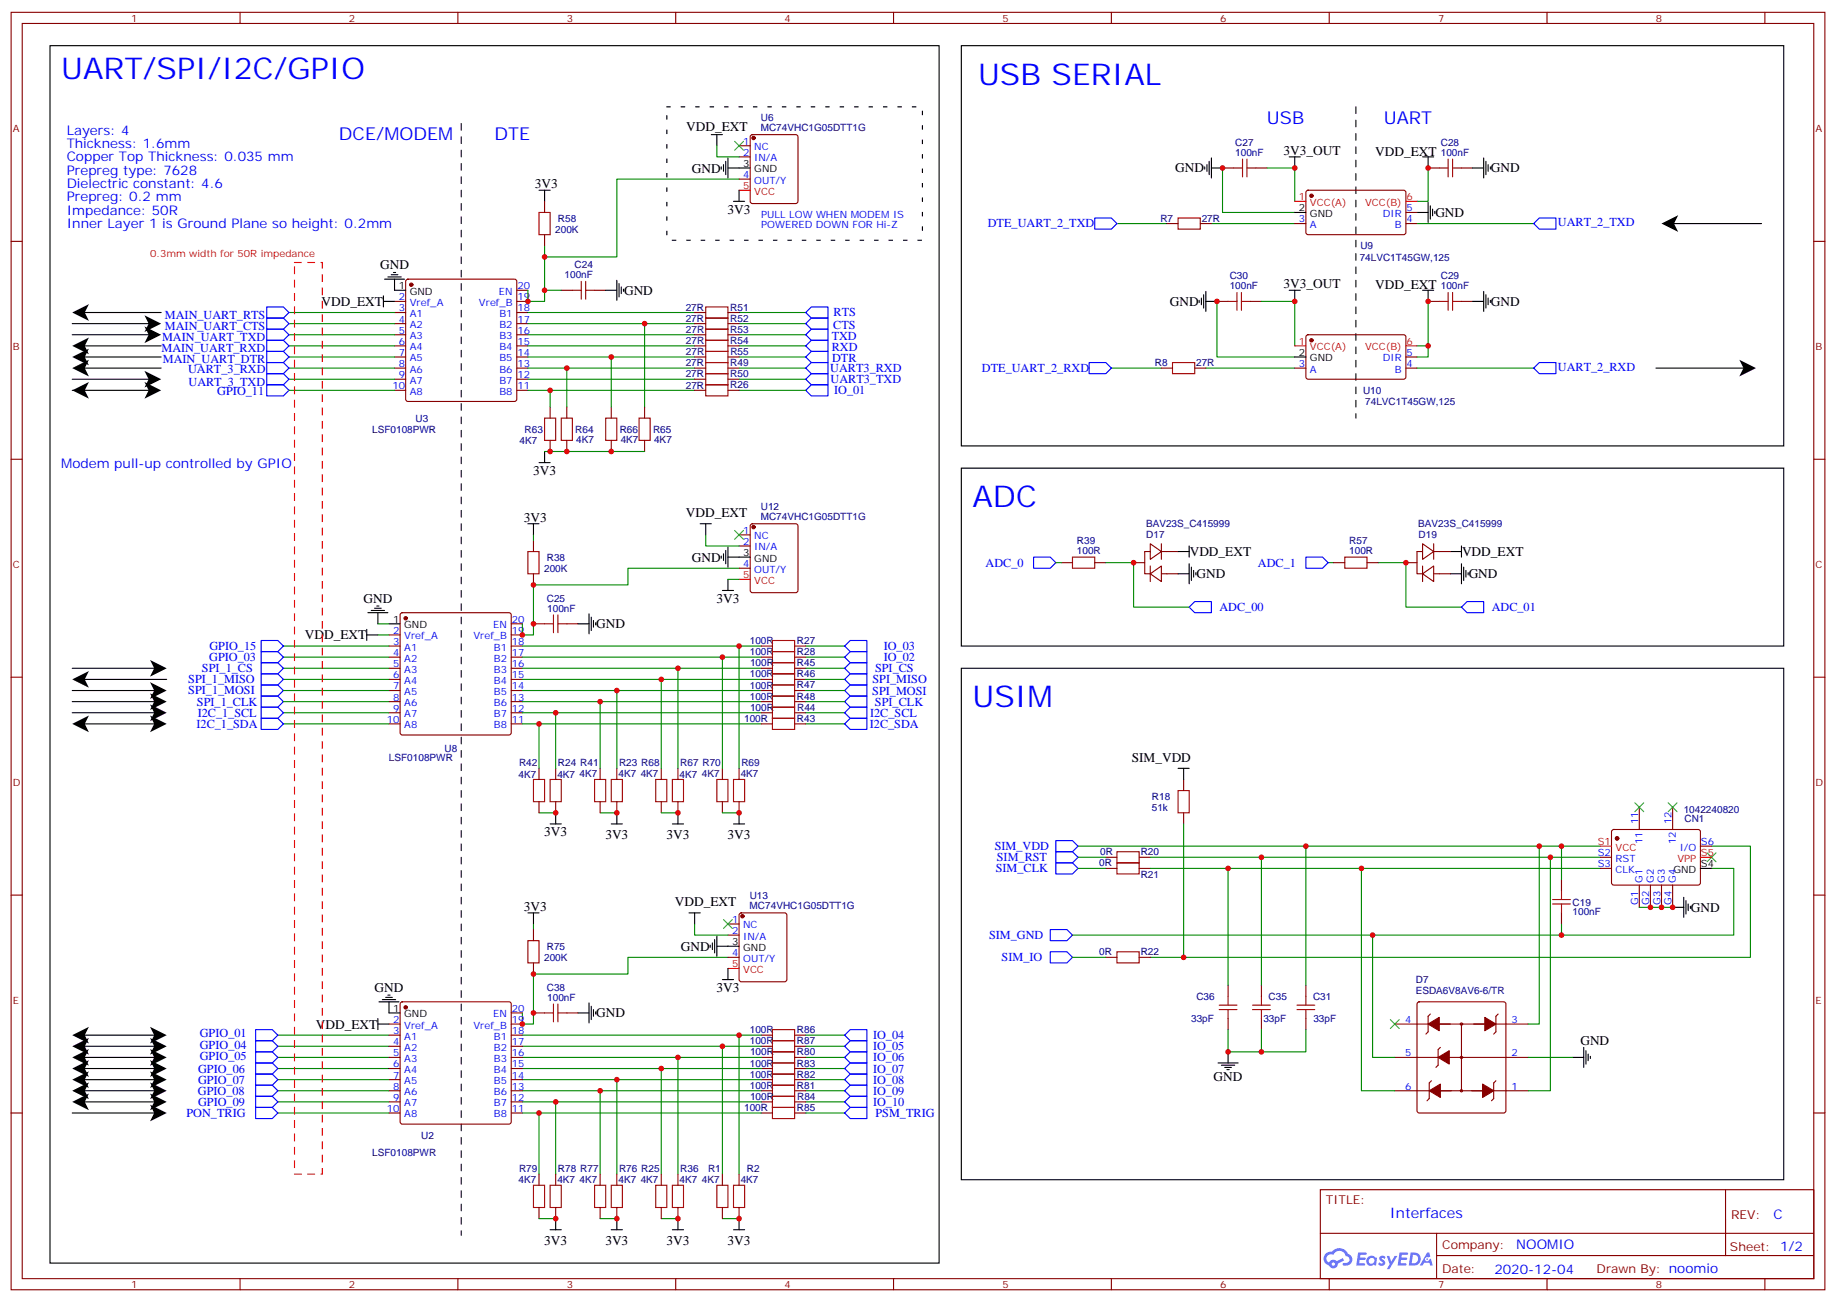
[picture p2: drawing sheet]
<svg xmlns="http://www.w3.org/2000/svg" width="583mm" height="413mm" viewBox="0 0 583 413" stroke-linecap="round" stroke-linejoin="round" font-family="sans-serif">
<path d="M146.4 39.2v352.8" fill="none" stroke="#000" stroke-width=".35" stroke-dasharray="2.1 2.1"/>
<g fill="none" stroke="#870000" stroke-width=".35">
<path d="M3.5 3.9h575.8v405.4h-575.8zM7.1 7.4h568.6v398.3h-568.6zM76.2 3.9v3.5M145.3 3.9v3.5M214.5 3.9v3.5M283.6 3.9v3.5M352.8 3.9v3.5M421.9 3.9v3.5M491.1 3.9v3.5M560.2 3.9v3.5M3.5 76.6h3.6M575.7 76.6h3.6"/>
<path d="M3.5 145.7h3.6M575.7 145.7h3.6M3.5 214.9h3.6M575.7 214.9h3.6M3.5 284h3.6M575.7 284h3.6M3.5 353.2h3.6M575.7 353.2h3.6M419.1 377.5h156.6v28.2h-156.6zM547.7 377.5v20.9M419.1 391.4h156.5M456 398.4h119.6"/>
<path d="M456 391.4v14.1M76.2 405.7v3.6M145.3 405.7v3.6M214.5 405.7v3.6M283.6 405.7v3.6M352.8 405.7v3.6M421.9 405.7v3.6M491.1 405.7v3.6M560.2 405.7v3.6"/>
</g>
<g fill="#5487ff">
<path d="M438.1 398.7a1.22 1.22 0 0 1 1.7 .2l-.4 .6a.47 .47 0 0 0-.3-.4 .47 .47 0 0 0-.5 .2l.1 .2a1.14 1.14 0 0 1 .8 1.8 1.14 1.14 0 0 1-1.9 0l-.2-.2 .5-.6 .7 .5a.29 .29 0 0 0 .3-.3 .29 .29 0 0 0-.2-.3 1.04 1.04 0 0 1-.6-1.7z"/>
<path d="M431.1 397.4h2.3l.4 .2-.2 .5-1.8 .1-.1 .8h1.5l.3 .4-.3 .4h-1.6l-.2 1.1h1.7l.2 .3-.2 .3-2.6 .1z"/>
<path d="M444.2 397.4l2.7 .2-.1 .5-1.8 .1-.2 .8h1.6l.3 .4-.4 .4h-1.6l-.1 1.1h1.7l.2 .3-.2 .3-2.7 .1z"/>
<path d="M453 397.4h.7l.3 1.3-.6 .3a.69 .69 0 0 0-1 .3 .69 .69 0 0 0 .4 .9 .69 .69 0 0 0 .9-.6l.5-.2 .6 2.2h-.8l-.3-.9h-1.7l-.5 .9h-.8z"/>
<path d="M440.2 398.5h.8l.6 1.8 1.1-1.8h.9l-2.6 4.2h-.8l.9-1.5z"/>
<path d="M447.8 397.4l-.6 4.2h1.3a2.11 2.11 0 0 0 2.5-2.1 2.11 2.11 0 0 0-2.5-2.1zM448.5 398.2a1.43 1.43 0 0 1 1.6 1.6 1.43 1.43 0 0 1-2 1.1z"/>
<path d="M434.1 399.1a1.54 1.54 0 0 0-.1 2.1 1.54 1.54 0 0 0 2.1 .1l.7 .3 .3-2.3-.6-.3a1.49 1.49 0 0 0-2.4 .1zM434.3 400.1a.95 .95 0 0 1 1.9 0 .95 .95 0 0 1-1.9 0z"/>
<path d="M420.8 397.8a2.18 2.18 0 0 0 1.1 3.7 1.44 1.44 0 0 0 1.6 .9 1.44 1.44 0 0 0 1.2-1.4l2-1-.5-.8-1.9 1a1.47 1.47 0 0 0-2.4 .4 1.39 1.39 0 0 1-.7-1.9 1.39 1.39 0 0 1 2-.5 2.12 2.12 0 0 1 2.2-1.3 2.12 2.12 0 0 1 1.9 1.7 1.14 1.14 0 0 1 1 1.4 1.14 1.14 0 0 1-1.6 .7 .43 .43 0 0 0-.5 .4 .43 .43 0 0 0 .4 .5 1.98 1.98 0 0 0 2.5-1.2 1.98 1.98 0 0 0-1.2-2.6 3.1 3.1 0 0 0-5.3-.6l-.9 .1zM422.7 401.1a.55 .55 0 0 1 1.1 0 .55 .55 0 0 1-1.1 0z"/>
<circle cx="453" cy="399.5" r=".26"/>
</g>
<g fill="none" stroke="#00f" stroke-width=".35">
<path d="M347.5 69.2h5.3l1.7 1.7-1.7 1.8h-5.3zM486.8 70.9l1.8-1.7h5.3v3.5h-5.3zM84.7 97.4h5.3l1.7 1.8-1.7 1.7h-5.3zM255.8 99.2l1.7-1.8h5.3v3.5h-5.3zM84.7 111.5h5.3l1.7 1.8-1.7 1.7h-5.3zM84.7 104.5h5.3l1.7 1.7-1.7 1.8h-5.3zM84.7 108h5.3l1.7 1.7-1.7 1.8h-5.3zM84.7 100.9h5.3l1.7 1.8-1.7 1.8h-5.3zM84.7 118.6h5.3l1.7 1.7-1.7 1.8h-5.3zM84.7 115h5.3l1.7 1.8-1.7 1.8h-5.3zM255.8 113.3l1.7-1.8h5.3v3.5h-5.3zM255.8 102.7l1.7-1.8h5.3v3.6h-5.3z"/>
<path d="M255.8 109.7l1.7-1.7h5.3v3.5h-5.3zM255.8 106.2l1.7-1.7h5.3v3.5h-5.3zM255.8 116.8l1.7-1.8h5.3v3.6h-5.3zM345.7 115h5.3l1.8 1.8-1.8 1.8h-5.3zM486.8 116.8l1.8-1.8h5.3v3.6h-5.3zM84.7 122.1h5.3l1.7 1.8-1.7 1.7h-5.3zM255.8 123.9l1.7-1.8h5.3v3.5h-5.3zM255.8 120.3l1.7-1.7h5.3v3.5h-5.3zM328.1 176.8h5.3l1.7 1.7-1.7 1.8h-5.3zM414.5 176.8h5.3l1.8 1.7-1.8 1.8h-5.3zM377.5 192.7l1.7-1.8h5.3v3.5h-5.3zM463.9 192.7l1.8-1.8h5.3v3.5h-5.3z"/>
<path d="M82.9 217.3h5.3l1.8 1.8-1.8 1.8h-5.3zM82.9 210.3h5.3l1.8 1.8-1.8 1.7h-5.3zM82.9 213.8h5.3l1.8 1.8-1.8 1.7h-5.3zM82.9 206.8h5.3l1.8 1.7-1.8 1.8h-5.3zM82.9 203.2h5.3l1.8 1.8-1.8 1.8h-5.3zM268.1 219.1l1.8-1.8h5.3v3.6h-5.3zM268.1 212.1l1.8-1.8h5.3v3.5h-5.3zM268.1 205l1.8-1.8h5.3v3.6h-5.3zM269.9 213.8h5.3v3.5h-5.3l-1.8-1.7zM269.9 206.8h5.3v3.5h-5.3l-1.8-1.8zM82.9 220.9h5.3l1.8 1.7-1.8 1.8h-5.3zM82.9 224.4h5.3l1.8 1.8-1.8 1.7h-5.3z"/>
<path d="M82.9 227.9h5.3l1.8 1.8-1.8 1.8h-5.3zM268.1 229.7l1.8-1.8h5.3v3.6h-5.3zM269.9 220.9h5.3v3.5h-5.3l-1.8-1.8zM269.9 224.4h5.3v3.5h-5.3l-1.8-1.7zM335.1 273.8h5.3l1.8 1.8-1.8 1.7h-5.3zM335.1 270.3h5.3l1.8 1.7-1.8 1.8h-5.3zM335.1 266.7h5.3l1.8 1.8-1.8 1.8h-5.3zM333.4 295h5.3l1.7 1.7-1.7 1.8h-5.3zM333.4 302h5.3l1.7 1.8-1.7 1.7h-5.3zM81.1 337.3h5.3l1.8 1.8-1.8 1.7h-5.3zM81.1 333.8h5.3l1.8 1.7-1.8 1.8h-5.3zM81.1 330.2h5.3l1.8 1.8-1.8 1.8h-5.3z"/>
<path d="M81.1 326.7h5.3l1.8 1.8-1.8 1.7h-5.3zM268.1 332l1.8-1.8h5.3v3.6h-5.3zM269.9 326.7h5.3v3.5h-5.3l-1.8-1.7zM269.9 333.8h5.3v3.5h-5.3l-1.8-1.8zM269.9 337.3h5.3v3.5h-5.3l-1.8-1.7zM81.1 351.4h5.3l1.8 1.8-1.8 1.7h-5.3zM81.1 347.9h5.3l1.8 1.7-1.8 1.8h-5.3zM81.1 344.3h5.3l1.8 1.8-1.8 1.8h-5.3zM81.1 340.8h5.3l1.8 1.8-1.8 1.7h-5.3zM268.1 342.6l1.8-1.8h5.3v3.5h-5.3zM269.9 344.3h5.3v3.6h-5.3l-1.8-1.8zM269.9 347.9h5.3v3.5h-5.3l-1.8-1.8z"/>
<path d="M269.9 351.4h5.3v3.5h-5.3l-1.8-1.7z"/>
</g>
<g fill="none" stroke="#a10000" stroke-width=".35">
<path d="M391.6 53.3h2.8M394.4 50.5v5.6M395.8 53.3h2.8M395.8 50.5v5.6M456.8 53.3h2.9M459.7 50.5v5.6M461.1 50.5v5.6M461.1 53.3h2.8M171.1 67.4h3.5v7.1h-3.5zM373.9 69.2h7.1v3.5h-7.1zM181.7 92.1h2.8M184.5 89.3v5.6"/>
<path d="M185.9 89.3v5.6M185.9 92.1h2.8M224 97.4h7.1v3.5h-7.1zM389.8 95.6h2.8M392.6 92.8v5.7M394.1 95.6h2.8M394.1 92.8v5.7M456.8 95.6h2.9M459.7 92.8v5.7M461.1 95.6h2.8M461.1 92.8v5.7M224 118.6h7.1v3.5h-7.1z"/>
<path d="M224 115h7.1v3.6h-7.1zM224 111.5h7.1v3.5h-7.1zM224 108h7.1v3.5h-7.1zM224 104.5h7.1v3.5h-7.1zM224 100.9h7.1v3.6h-7.1zM372.2 115h7v3.6h-7zM172.9 132.7h3.5v7h-3.5zM178.2 132.7h3.5v7h-3.5zM192.3 132.7h3.5v7h-3.5zM202.8 132.7h3.6v7h-3.6zM224 122.1h7.1v3.5h-7.1zM167.6 175h3.5v7.1h-3.5z"/>
<path d="M340.4 176.8h7.1v3.5h-7.1zM426.9 176.8h7v3.5h-7zM172.9 197.9h2.8M175.7 195.1v5.7M177.1 197.9h2.8M177.1 195.1v5.7M245.2 206.8h7v3.5h-7zM245.2 203.2h7v3.6h-7zM245.2 213.8h7v3.5h-7zM245.2 217.3h7v3.6h-7zM245.2 210.3h7v3.5h-7zM245.2 227.9h7v3.6h-7z"/>
<path d="M245.2 224.4h7v3.5h-7zM245.2 220.9h7v3.5h-7zM169.3 247.3h3.6v7.1h-3.6zM174.6 247.3h3.6v7.1h-3.6zM188.7 247.3h3.6v7.1h-3.6zM194 247.3h3.6v7.1h-3.6zM208.1 247.3h3.6v7.1h-3.6zM213.4 247.3h3.6v7.1h-3.6zM227.5 247.3h3.6v7.1h-3.6zM232.8 247.3h3.6v7.1h-3.6zM373.9 250.9h3.6v7h-3.6zM354.5 270.3h7.1v3.5h-7.1z"/>
<path d="M354.5 273.8h7.1v3.5h-7.1zM167.6 298.5h3.5v7h-3.5zM492.8 286.8h5.7M492.8 285.4h5.7M495.7 282.6v2.8M495.7 286.8v2.9M175.7 318.6v5.6M177.1 318.6v5.6M354.5 302h7.1v3.5h-7.1zM387 318.9h5.6M389.8 316.1v2.8M397.6 318.9h5.6"/>
<path d="M400.4 316.1v2.8M411.7 318.9h5.6M414.5 316.1v2.8M172.9 321.4h2.8M177.1 321.4h2.8M245.2 333.8h7v3.5h-7zM245.2 337.3h7v3.5h-7zM245.2 326.7h7v3.5h-7zM245.2 330.2h7v3.6h-7zM387 320.4h5.6M389.8 320.4v2.8M397.6 320.4h5.6"/>
<path d="M400.4 320.4v2.8M411.7 320.4h5.6M414.5 320.4v2.8M245.2 344.3h7v3.6h-7zM245.2 340.8h7v3.5h-7zM245.2 347.9h7v3.5h-7zM245.2 351.4h7v3.5h-7zM169.3 376.1h3.6v7.1h-3.6zM174.6 376.1h3.6v7.1h-3.6zM188.7 376.1h3.6v7.1h-3.6zM194 376.1h3.6v7.1h-3.6zM208.1 376.1h3.6v7.1h-3.6z"/>
<path d="M213.4 376.1h3.6v7.1h-3.6zM227.5 376.1h3.6v7.1h-3.6zM232.8 376.1h3.6v7.1h-3.6z"/>
</g>
<g fill="none" stroke="#870000" stroke-width=".35">
<path d="M234.6 46.2h3.5M234.6 49.8h3.5M234.6 56.8h3.5M238.4 42.9l.4-.2h13.8l.5 .2 .2 .5v20.5l-.2 .5-.5 .2h-13.8l-.5-.2-.2-.5v-20.5zM388.1 53.3h3.5M398.6 53.3h3.6M453.3 53.3h3.5M463.9 53.3h3.5M172.9 63.9v3.5M172.9 74.5v3.5M370.4 70.9h3.5M381 70.9h3.5"/>
<path d="M411 70.9h3.5M414.7 60.6l.5-.2h30.6l.5 .7-.1 12.9-.6 .5-30.7-.1-.4-.6v-12.7zM446.3 70.9h3.5M446.3 67.4h3.5M125.2 95.6h3.6M125.2 99.2h3.6M129 88.8l.5-.2h33.8l.5 .2 .2 .5v37.4l-.2 .5-.5 .2h-33.8l-.5-.2-.2-.5v-37.4zM164 95.6h3.6M164 99.2h3.6M164 92.1h3.6M178.2 92.1h3.5M188.7 92.1h3.6"/>
<path d="M220.5 99.2h3.5M231.1 99.2h3.5M386.3 95.6h3.5M396.9 95.6h3.5M453.3 95.6h3.5M463.9 95.6h3.5M125.2 102.7h3.6M125.2 106.2h3.6M125.2 109.7h3.6M125.2 113.3h3.6M125.2 116.8h3.6M164 102.7h3.6"/>
<path d="M164 106.2h3.6M164 109.7h3.6M164 113.3h3.6M164 116.8h3.6M220.5 102.7h3.5M220.5 106.2h3.5M220.5 109.7h3.5M220.5 113.3h3.5M220.5 116.8h3.5M231.1 102.7h3.5M231.1 106.2h3.5M231.1 109.7h3.5"/>
<path d="M231.1 113.3h3.5M231.1 116.8h3.5M368.7 116.8h3.5M379.2 116.8h3.6M411 116.8h3.5M414.7 106.4l.5-.2 30.6 .1 .5 .6-.1 13-.6 .4h-30.7l-.4-.7v-12.7zM446.3 113.3h3.5M446.3 116.8h3.5M125.2 120.3h3.6M125.2 123.9h3.6M164 120.3h3.6M164 123.9h3.6"/>
<path d="M174.6 129.2v3.5M174.6 139.7v3.6M179.9 129.2v3.5M179.9 139.7v3.6M194 129.2v3.5M194 139.7v3.6M204.6 129.2v3.5M204.6 139.7v3.6M220.5 120.3h3.5M220.5 123.9h3.5M231.1 120.3h3.5M231.1 123.9h3.5"/>
<path d="M169.3 171.5v3.5M234.6 169.7h3.5M234.6 173.2h3.5M238.4 166.4l.4-.2h13.8l.5 .2 .2 .5v20.5l-.2 .5-.5 .2h-13.8l-.5-.3-.2-.4v-20.5zM336.9 178.5h3.5M347.5 178.5h3.5M359.8 178.5h3.6M365.1 172.5l3.6 2.5-3.6 2.5zM365.1 175h-1.7v7.1h1.7M365.1 179.6v4.9M368.7 175h5.2M368.7 172.5v5"/>
<path d="M423.3 178.5h3.6M433.9 178.5h3.5M446.3 178.5h3.5M451.6 172.5l3.5 2.5-3.5 2.5zM451.6 175h-1.8v7.1h1.8M451.6 179.6v4.9M455.1 175h5.3M455.1 172.5v5M127.2 194.6l.5-.2h33.9l.5 .2 .2 .5v37.4l-.3 .5-.4 .2h-33.9l-.5-.2-.2-.5v-37.4zM162.3 197.9h3.5M169.3 197.9h3.6M169.3 182.1v3.5"/>
<path d="M179.9 197.9h3.5M234.6 180.3h3.5M365.1 182.1l3.6-2.5v4.9zM368.7 182.1h5.2M451.6 182.1l3.5-2.5v4.9zM455.1 182.1h5.3M123.5 201.5h3.5M123.5 205h3.5M123.5 208.5h3.5M123.5 212.1h3.5M123.5 215.6h3.5M123.5 219.1h3.5"/>
<path d="M162.3 201.5h3.5M162.3 205h3.5M162.3 208.5h3.5M162.3 212.1h3.5M162.3 215.6h3.5M162.3 219.1h3.5M241.7 205h3.5M241.7 208.5h3.5M241.7 212.1h3.5M241.7 215.6h3.5M241.7 219.1h3.5M252.2 205h3.6"/>
<path d="M252.2 208.5h3.6M252.2 212.1h3.6M252.2 215.6h3.6M252.2 219.1h3.6M123.5 222.6h3.5M123.5 226.2h3.5M123.5 229.7h3.5M162.3 222.6h3.5M162.3 226.2h3.5M162.3 229.7h3.5M241.7 222.6h3.5M241.7 226.2h3.5"/>
<path d="M241.7 229.7h3.5M252.2 222.6h3.6M252.2 226.2h3.6M252.2 229.7h3.6M171.1 243.8v3.5M171.1 254.4v3.5M176.4 243.8v3.5M176.4 254.4v3.5M190.5 243.8v3.5M190.5 254.4v3.5M195.8 243.8v3.5M195.8 254.4v3.5"/>
<path d="M209.9 243.8v3.5M209.9 254.4v3.5M215.2 243.8v3.5M215.2 254.4v3.5M229.3 243.8v3.5M229.3 254.4v3.5M234.6 243.8v3.5M234.6 254.4v3.5M375.7 247.3v3.6M375.7 257.9v3.5M520.3 256.2v7M530.9 256.2v7"/>
<path d="M351 272h3.5M351 275.6h3.5M361.6 272h3.5M361.6 275.6h3.5M495.7 279.1v3.5M508 272h3.5M508 275.6h3.5M511.8 263.4l.4-.2 27.1 .1 .5 .6-.1 16.5-.7 .4h-27l-.5-.7v-16.2zM539.8 268.5h3.5M169.3 295v3.5M231.1 293.2h3.5M231.1 296.7h3.5"/>
<path d="M234.8 289.9l.5-.2h13.8l.5 .2 .2 .5v20.4l-.3 .5-.4 .2h-13.8l-.5-.2-.2-.5v-20.4zM495.7 289.7v3.5M520.3 280.8v7.1M523.9 280.8v7.1M527.4 280.8v7.1M530.9 280.8v7.1M127.2 318.1l.5-.2h33.9l.5 .2 .2 .5v37.4l-.3 .5-.4 .2h-33.9l-.5-.2-.2-.5v-37.4zM169.3 305.5v3.6M231.1 303.8h3.5M351 303.8h3.5M361.6 303.8h3.5M389.8 312.6v3.5"/>
<path d="M400.4 312.6v3.5M414.5 312.6v3.5M450 318.1l.5-.2h26.8l.5 .2 .2 .5v33.9l-.2 .5-.5 .2h-26.8l-.5-.3-.2-.4v-33.9zM123.5 335.5h3.5M123.5 324.9h3.5M123.5 339.1h3.5M123.5 328.5h3.5M123.5 332h3.5M162.3 335.5h3.5M162.3 324.9h3.5M162.3 339.1h3.5M162.3 328.5h3.5"/>
<path d="M162.3 332h3.5M162.3 321.4h3.5M169.3 321.4h3.6M179.9 321.4h3.5M241.7 335.5h3.5M241.7 339.1h3.5M241.7 328.5h3.5M241.7 332h3.5M252.2 335.5h3.6M252.2 339.1h3.6M252.2 328.5h3.6M252.2 332h3.6"/>
<path d="M389.8 323.2v3.5M400.4 323.2v3.5M414.5 323.2v3.5M442.7 335.5h20.8M442.7 324.9h42.4M454 321.8l-.7 .7v4.9l-.7 .7M457.2 332.4l-.7 .7v4.9l-.7 .7M463.9 335.5h21.2M463.9 324.9v21.2M475.5 321.8l-.7 .7v4.9l-.7 .7M123.5 346.1h3.5M123.5 342.6h3.5"/>
<path d="M123.5 349.6h3.5M123.5 353.2h3.5M162.3 346.1h3.5M162.3 342.6h3.5M162.3 349.6h3.5M162.3 353.2h3.5M241.7 346.1h3.5M241.7 342.6h3.5M241.7 349.6h3.5M241.7 353.2h3.5M252.2 346.1h3.6M252.2 342.6h3.6"/>
<path d="M252.2 349.6h3.6M252.2 353.2h3.6M442.7 346.1h42.4M454.4 342.9l-.7 .7v5l-.7 .7M474.8 342.9l-.7 .7v5l-.7 .7M171.1 372.6v3.5M176.4 372.6v3.5M190.5 372.6v3.5M195.8 372.6v3.5M209.9 372.6v3.5M215.2 372.6v3.5M229.3 372.6v3.5"/>
<path d="M234.6 372.6v3.5M171.1 383.2v3.5M176.4 383.2v3.5M190.5 383.2v3.5M195.8 383.2v3.5M209.9 383.2v3.5M215.2 383.2v3.5M229.3 383.2v3.5M234.6 383.2v3.5"/>
<circle cx="463.9" cy="335.5" r=".35"/>
<circle cx="463.9" cy="324.9" r=".35"/>
<circle cx="463.9" cy="346.1" r=".35"/>
</g>
<g fill="none" stroke="#000" stroke-width=".35">
<path d="M15.9 14.5h282.2v386.3h-282.2zM305.2 14.5h261v127h-261zM225.8 42.7h3.5M227.5 42.7v3.5M229 53v.7M229.7 52.2v2.2M230.4 51.2v4.2M231.1 53.3h7M231.1 50.1v6.4M382.4 53v.7M383.1 52.2v2.2M383.8 51.2v4.2"/>
<path d="M384.5 53.3h3.6M384.5 50.1v6.4M409.2 49.8h3.5M411 49.8v3.5M451.6 49.8h3.5M453.3 49.8v3.5M467.4 53.3h3.6M471 50.1v6.4M471.7 51.2v4.2M472.4 52.2v2.2M473.1 53v.7M171.1 60.4h3.5"/>
<path d="M172.9 60.4v3.5M232.8 63.9h3.6M234.6 60.4v3.5M411 67.4h3.5M449.8 67.4h3.5M453.3 64.2v6.4M454 65.3v4.2M454.7 66.4v2.1M455.4 67.1v.7M530.9 70.9h28.3M26.5 99.2h24.7M121.7 95.6h3.5"/>
<path d="M121.7 93.9v3.5M122.1 88.6h6.3M123.1 87.9h4.3M124.2 87.2h2.1M124.9 86.5h.7M125.2 88.6v3.5h3.6M192.3 92.1h3.5M195.8 88.9v6.4M196.5 90v4.2M197.2 91.1v2.1M197.9 91.8v.7M380.6 95.3v.7"/>
<path d="M381.4 94.6v2.1M382.1 93.5v4.3M382.8 95.6h3.5M382.8 92.5v6.3M409.2 92.1h3.5M411 92.1v3.5M451.6 92.1h3.5M453.3 92.1v3.5M467.4 95.6h3.6M471 92.5v6.3M471.7 93.5v4.3M472.4 94.6v2.1"/>
<path d="M473.1 95.3v.7M22.9 106.2h24.7M22.9 102.7h24.7M24.7 113.3h26.5M26.5 116.8h24.7M26.5 109.7h24.7M411 113.3h3.5M525.6 116.8h28.3M22.9 123.9h24.7M22.9 120.3h24.7M171.1 146.8h3.5M172.9 143.3v3.5"/>
<path d="M305.2 148.6h261v56.4h-261zM167.6 166.2h3.5M169.3 166.2v3.5M222.2 166.2h3.6M224 166.2v3.5M229 176.4v.7M229.7 175.7v2.1M230.4 174.7v4.2M231.1 173.6v6.4M231.1 176.8h7M373.9 175h3.6M377.5 173.2v3.6"/>
<path d="M377.5 178.9v6.3M378.2 180v4.2M460.4 175h3.5M463.9 173.2v3.6M463.9 178.9v6.3M464.6 180v4.2M116.4 199.7v3.5M116.8 194.4h6.3M117.8 193.7h4.3M118.9 193h2.1M119.6 192.3h.7M119.9 194.4v3.5"/>
<path d="M123.5 197.9h3.5M183.4 197.9h3.6M187 194.8v6.3M187.7 195.8v4.3M188.4 196.9v2.1M189.1 197.6v.7M229.3 187.4h3.5M231.1 183.8v3.6M373.9 182.1h3.6M378.9 181v2.1M379.6 181.7v.7M460.4 182.1h3.5"/>
<path d="M465.3 181v2.1M466 181.7v.7M22.9 219.1h26.5M22.9 212.1h26.5M26.5 215.6h26.4M116.4 201.5h3.5M305.2 212.1h261v162.2h-261zM22.9 222.6h26.5M22.9 226.2h26.5M26.5 229.7h22.9M176.4 257.9v3.5M195.8 257.9v3.5"/>
<path d="M215.2 257.9v3.5M234.6 257.9v3.5M373.9 243.8h3.6M375.7 243.8v3.5M174.6 261.4h3.6M194 261.4h3.6M213.4 261.4h3.6M232.8 261.4h3.6M539.8 275.6h3.5M167.6 289.7h3.5M169.3 289.7v3.5M218.7 289.7h3.5"/>
<path d="M220.5 289.7v3.5M225.4 299.9v.7M226.1 299.2v2.1M226.8 298.1v4.3M227.5 297.1v6.3M530.9 287.9h3.6M534.5 284.7v6.4M535.2 285.8v4.2M535.9 286.8v2.2M536.6 287.5v.8M120.3 317.9h6.3M121.4 317.2h4.2"/>
<path d="M122.4 316.5h2.1M123.1 315.8h.7M123.5 317.9v3.5h3.5M187 318.2v6.4M187.7 319.3v4.2M227.5 300.2h7.1M229.3 310.8h3.5M231.1 307.3v3.5M26.5 335.5h22.9M26.5 339.1h22.9M26.5 332h22.9M26.5 328.5h22.9"/>
<path d="M119.9 324.9h3.6M119.9 323.2v3.5M183.4 321.4h3.6M188.4 320.4v2.1M189.1 321.1v.7M386.6 337.3h6.4M387.7 338h4.2M388.8 338.7h2.1M389.5 339.4h.7M389.8 333.8v3.5M499.2 335.5h3.5M502.7 332.4v6.3"/>
<path d="M503.4 333.4v4.2M504.1 334.5v2.1M504.8 335.2v.7M22.9 353.2h26.5M26.5 349.6h22.9M26.5 346.1h22.9M26.5 342.6h22.9M174.6 390.2h3.6M176.4 386.7v3.5M194 390.2h3.6M195.8 386.7v3.5M213.4 390.2h3.6"/>
<path d="M215.2 386.7v3.5M232.8 390.2h3.6M234.6 386.7v3.5"/>
</g>
<g fill="none" stroke="#008700" stroke-width=".35">
<path d="M227.5 46.2v3.6h7.1M234.6 56.8h-38.8v24.7h-22.9M388.1 53.3v14.1h22.9M402.2 53.3h8.8v10.6M453.3 53.3v10.6h-3.5M172.9 78v17.6h-5.3v-3.5M354.5 70.9h15.9M384.5 70.9h26.5M449.8 70.9h37M91.7 99.2h33.5M167.6 99.2h52.9M172.9 92.1h5.3"/>
<path d="M234.6 99.2h21.2M386.3 95.6v17.7h24.7M400.4 95.6h10.6v14.1M453.3 95.6v14.1h-3.5M91.7 116.8h33.5M91.7 113.3h33.5M91.7 109.7h33.5M91.7 106.2h33.5M91.7 102.7h33.5M167.6 116.8h52.9M167.6 113.3h52.9M167.6 109.7h52.9"/>
<path d="M167.6 106.2h52.9M167.6 102.7h52.9M179.9 116.8v12.4M194 113.3v15.9M204.6 102.7v26.5M234.6 116.8h21.2M234.6 113.3h21.2M234.6 109.7h21.2M234.6 106.2h21.2M234.6 102.7h21.2M352.8 116.8h15.9M382.8 116.8h28.2"/>
<path d="M449.8 116.8h37M453.3 109.7v3.6h-3.5M91.7 123.9h33.5M91.7 120.3h33.5M167.6 120.3h52.9M167.6 123.9h52.9M174.6 123.9v5.3M234.6 120.3h21.2M234.6 123.9h21.2M172.9 143.3h31.7M169.3 169.7v1.8M224 169.7v3.5h10.6"/>
<path d="M335.1 178.5h1.8M351 178.5h8.8v14.2h17.7M421.6 178.5h1.7M437.4 178.5h8.9v14.2h17.6M119.9 197.9h3.6M231.1 183.8h3.5M234.6 180.3h-35.3v5.3h-30v15.9h-3.5v-3.6M90 205h33.5M90 208.5h33.5M90 219.1h33.5M90 215.6h33.5M90 212.1h33.5"/>
<path d="M119.9 201.5h3.6M165.8 205h75.9M165.8 208.5h75.9M165.8 219.1h75.9M165.8 215.6h75.9M165.8 212.1h75.9M195.8 219.1v24.7M209.9 215.6v28.2M215.2 212.1v31.7M229.3 208.5v35.3M234.6 205v38.8M255.8 205h12.3"/>
<path d="M255.8 208.5h12.3M255.8 219.1h12.3M255.8 215.6h12.3M255.8 212.1h12.3M90 229.7h33.5M90 226.2h33.5M90 222.6h33.5M165.8 229.7h75.9M165.8 226.2h75.9M165.8 222.6h75.9M171.1 229.7v14.1M176.4 226.2v17.6"/>
<path d="M190.5 222.6v21.2M255.8 229.7h12.3M255.8 226.2h12.3M255.8 222.6h12.3M171.1 257.9h5.3M190.5 257.9h5.3M209.9 257.9h5.3M229.3 257.9h5.3M342.2 268.5h165.8M342.2 272h8.8M342.2 275.6h8.8M365.1 272h142.9"/>
<path d="M365.1 275.6h142.9M375.7 261.4v42.4M389.8 275.6v37M400.4 272v40.6M414.5 268.5v44.1M432.2 275.6v70.5h10.5M488.6 268.5v56.4h-3.5M492.1 272v74.1h-7M495.7 268.5v10.6M543.3 275.6h7v21.1h-209.9M543.3 268.5h12.3v35.3h-190.5M169.3 293.2v1.8"/>
<path d="M220.5 293.2v3.5h10.6M435.7 296.7v38.8h7M495.7 293.2v3.5M520.3 287.9h10.6M231.1 303.8h-31.8v5.3h-30v15.8h-3.5v-3.5M340.4 303.8h10.6M88.2 339.1h35.3M88.2 335.5h35.3M88.2 328.5h35.3M88.2 332h35.3M165.8 339.1h75.9M165.8 335.5h75.9"/>
<path d="M165.8 328.5h75.9M165.8 332h75.9M209.9 339.1v33.5M215.2 335.5v37.1M229.3 332v40.6M234.6 328.5v44.1M255.8 339.1h12.3M255.8 335.5h12.3M255.8 328.5h12.3M255.8 332h12.3M389.8 326.7v7.1h24.7v-7.1M400.4 326.7v7.1"/>
<path d="M485.1 335.5h14.1M88.2 346.1h35.3M88.2 342.6h35.3M88.2 349.6h35.3M88.2 353.2h35.3M165.8 346.1h75.9M165.8 342.6h75.9M165.8 349.6h75.9M165.8 353.2h75.9M171.1 353.2v19.4M176.4 349.6v23M190.5 346.1v26.5"/>
<path d="M195.8 342.6v30M255.8 346.1h12.3M255.8 342.6h12.3M255.8 349.6h12.3M255.8 353.2h12.3M171.1 386.7h5.3M190.5 386.7h5.3M209.9 386.7h5.3M229.3 386.7h5.3"/>
</g>
<g fill="#870000" stroke="#870000" stroke-width=".35">
<path d="M456.5 335.5l3.5-2.1v4.2z"/>
<path d="M470.6 344l3.5 2.1-3.5 2.1z"/>
<path d="M453.7 346.1l3.5-2.1v4.2z"/>
<path d="M453.3 324.9l3.5-2.1v4.3z"/>
<path d="M471.3 322.8l3.5 2.1-3.5 2.2z"/>
<circle cx="130.5" cy="90.3" r=".53"/>
<circle cx="128.8" cy="196.2" r=".53"/>
<circle cx="513.3" cy="266" r=".53"/>
<circle cx="416.3" cy="108" r=".53"/>
<circle cx="416.3" cy="62.1" r=".53"/>
<circle cx="128.8" cy="319.7" r=".53"/>
<circle cx="239.2" cy="43.8" r=".53"/>
<circle cx="239.2" cy="167.3" r=".53"/>
<circle cx="235.7" cy="290.7" r=".53"/>
</g>
<g fill="none" stroke="#3c3" stroke-width=".35">
<path d="M233.2 44.8l2.8 2.9M236 44.8l-2.8 2.9M233.2 168.3l2.8 2.8M236 168.3l-2.8 2.8M518.9 254.7l2.9 2.9M521.8 254.7l-2.9 2.9M529.5 254.7l2.8 2.9M532.3 254.7l-2.8 2.9M541.9 270.6l2.8 2.8M544.7 270.6l-2.8 2.8M229.7 291.8l2.8 2.8M232.5 291.8l-2.8 2.8"/>
<path d="M441.3 323.5l2.8 2.9M444.1 323.5l-2.8 2.9"/>
</g>
<g fill="#000">
<path d="M527.4 70.9l5.3-2.6-1.3 2.6 1.3 2.7zM22.9 99.2l5.3-2.7-1.3 2.7 1.3 2.6zM22.9 113.3l5.3-2.7-1.3 2.7 1.3 2.6zM22.9 109.7l5.3-2.6-1.3 2.6 1.3 2.7zM22.9 116.8l5.3-2.6-1.3 2.6 1.3 2.7zM45.9 103.6l5.3 2.6-5.3 2.7 1.3-2.7zM45.9 100l5.3 2.7-5.3 2.6 1.3-2.6zM552.1 114.2l5.3 2.6-5.3 2.7 1.3-2.7zM22.9 123.9l5.3-2.7-1.3 2.7 1.3 2.6zM45.9 121.2l5.3 2.7-5.3 2.6 1.3-2.6zM45.9 117.7l5.3 2.6-5.3 2.7 1.3-2.7zM22.9 215.6l5.3-2.7-1.3 2.7 1.3 2.6z"/>
<path d="M47.6 216.5l5.3 2.6-5.3 2.7 1.3-2.7zM47.6 209.4l5.3 2.7-5.3 2.6 1.3-2.6zM22.9 229.7l5.3-2.7-1.3 2.7 1.3 2.6zM47.6 220l5.3 2.6-5.3 2.7 1.3-2.7zM47.6 223.5l5.3 2.7-5.3 2.6 1.3-2.6zM47.6 227l5.3 2.7-5.3 2.6 1.3-2.6zM22.9 339.1l5.3-2.7-1.3 2.7 1.3 2.6zM22.9 335.5l5.3-2.6-1.3 2.6 1.3 2.7zM22.9 332l5.3-2.6-1.3 2.6 1.3 2.6zM22.9 328.5l5.3-2.7-1.3 2.7 1.3 2.6zM47.6 336.4l5.3 2.7-5.3 2.6 1.3-2.6zM47.6 332.9l5.3 2.6-5.3 2.7 1.3-2.7z"/>
<path d="M47.6 329.4l5.3 2.6-5.3 2.6 1.3-2.6zM47.6 325.8l5.3 2.7-5.3 2.6 1.3-2.6zM22.9 349.6l5.3-2.6-1.3 2.6 1.3 2.7zM22.9 346.1l5.3-2.6-1.3 2.6 1.3 2.7zM22.9 342.6l5.3-2.7-1.3 2.7 1.3 2.6zM47.6 350.5l5.3 2.7-5.3 2.6 1.3-2.6zM47.6 347l5.3 2.6-5.3 2.7 1.3-2.7zM47.6 343.5l5.3 2.6-5.3 2.7 1.3-2.7zM47.6 339.9l5.3 2.7-5.3 2.6 1.3-2.6z"/>
</g>
<path d="M211.7 33.9h81.1v42.3h-81.1z" fill="none" stroke="#000" stroke-width=".35" stroke-dasharray="1.1 3.5"/>
<path d="M234.6 60.4h3.5M411 63.9h3.5M446.3 63.9h3.5M411 109.7h3.5M446.3 109.7h3.5M234.6 183.8h3.5M508 268.5h3.5M539.8 272h3.5M231.1 307.3h3.5" fill="none" stroke="#f00" stroke-width=".35"/>
<path d="M430.4 33.9v98.8" fill="none" stroke="#000" stroke-width=".35" stroke-dasharray="2.1 2.1"/>
<path d="M93.5 83.3h8.8v289.3h-8.8z" fill="none" stroke="#f00" stroke-width=".35" stroke-dasharray="2.1 2.1"/>
<g fill="#c00">
<circle cx="359.8" cy="178.5" r=".88"/>
<circle cx="446.3" cy="178.5" r=".88"/>
<circle cx="176.4" cy="257.9" r=".88"/>
<circle cx="172.9" cy="92.1" r=".88"/>
<circle cx="172.9" cy="81.5" r=".88"/>
<circle cx="169.3" cy="197.9" r=".88"/>
<circle cx="169.3" cy="185.6" r=".88"/>
<circle cx="179.9" cy="143.3" r=".88"/>
<circle cx="215.2" cy="257.9" r=".88"/>
<circle cx="195.8" cy="257.9" r=".88"/>
<circle cx="190.5" cy="222.6" r=".88"/>
<circle cx="195.8" cy="219.1" r=".88"/>
<circle cx="209.9" cy="215.6" r=".88"/>
<circle cx="215.2" cy="212.1" r=".88"/>
<circle cx="194" cy="143.3" r=".88"/>
<circle cx="234.6" cy="205" r=".88"/>
<circle cx="229.3" cy="208.5" r=".88"/>
<circle cx="234.6" cy="257.9" r=".88"/>
<circle cx="171.1" cy="229.7" r=".88"/>
<circle cx="176.4" cy="226.2" r=".88"/>
<circle cx="432.2" cy="275.6" r=".88"/>
<circle cx="400.4" cy="333.8" r=".88"/>
<circle cx="530.9" cy="287.9" r=".88"/>
<circle cx="523.9" cy="287.9" r=".88"/>
<circle cx="527.4" cy="287.9" r=".88"/>
<circle cx="495.7" cy="268.5" r=".88"/>
<circle cx="389.8" cy="275.6" r=".88"/>
<circle cx="400.4" cy="272" r=".88"/>
<circle cx="453.3" cy="53.3" r=".88"/>
<circle cx="453.3" cy="95.6" r=".88"/>
<circle cx="453.3" cy="109.7" r=".88"/>
<circle cx="411" cy="95.6" r=".88"/>
<circle cx="386.3" cy="95.6" r=".88"/>
<circle cx="388.1" cy="53.3" r=".88"/>
<circle cx="411" cy="53.3" r=".88"/>
<circle cx="176.4" cy="349.6" r=".88"/>
<circle cx="171.1" cy="353.2" r=".88"/>
<circle cx="234.6" cy="386.7" r=".88"/>
<circle cx="229.3" cy="332" r=".88"/>
<circle cx="234.6" cy="328.5" r=".88"/>
<circle cx="215.2" cy="335.5" r=".88"/>
<circle cx="209.9" cy="339.1" r=".88"/>
<circle cx="195.8" cy="342.6" r=".88"/>
<circle cx="190.5" cy="346.1" r=".88"/>
<circle cx="195.8" cy="386.7" r=".88"/>
<circle cx="215.2" cy="386.7" r=".88"/>
<circle cx="169.3" cy="309.1" r=".88"/>
<circle cx="169.3" cy="321.4" r=".88"/>
<circle cx="176.4" cy="386.7" r=".88"/>
<circle cx="488.6" cy="268.5" r=".88"/>
<circle cx="375.7" cy="303.8" r=".88"/>
<circle cx="435.7" cy="296.7" r=".88"/>
<circle cx="495.7" cy="296.7" r=".88"/>
<circle cx="414.5" cy="268.5" r=".88"/>
<circle cx="389.8" cy="333.8" r=".88"/>
<circle cx="174.6" cy="143.3" r=".88"/>
<circle cx="174.6" cy="123.9" r=".88"/>
<circle cx="179.9" cy="116.8" r=".88"/>
<circle cx="204.6" cy="102.7" r=".88"/>
<circle cx="194" cy="113.3" r=".88"/>
<circle cx="165.8" cy="324.9" r=".88"/>
<circle cx="165.8" cy="201.5" r=".88"/>
<circle cx="167.6" cy="95.6" r=".88"/>
<circle cx="492.1" cy="272" r=".88"/>
</g>
<g font-size="9.5" fill="#00f">
<text x="19.4" y="25.1">UART/SPI/I2C/GPIO</text>
<text x="310.4" y="26.8">USB SERIAL</text>
<text x="308.7" y="160.9">ADC</text>
<text x="308.7" y="224.4">USIM</text>
</g>
<g font-size="5.6" fill="#00f">
<text x="402.2" y="39.2">USB</text>
<text x="439.2" y="39.2">UART</text>
<text x="107.6" y="44.5">DCE/MODEM</text>
<text x="157" y="44.5">DTE</text>
</g>
<text font-size="4.6" fill="#00f" x="441.2" y="386.5">Interfaces</text>
<g font-size="4.2">
<text x="217.8" y="41.6">VDD_EXT</text>
<text x="407.5" y="49.1">3V3_OUT</text>
<text x="436.5" y="49.4">VDD_EXT</text>
<text x="169.8" y="59.7">3V3</text>
<text x="219.6" y="54.7">GND</text>
<text x="373.1" y="54.7">GND</text>
<text x="473.3" y="54.7">GND</text>
<text x="231" y="67.8">3V3</text>
<text x="455.6" y="68.8">GND</text>
<text x="120.7" y="85.4">GND</text>
<text x="198.1" y="93.5">GND</text>
<text x="407.5" y="91.4">3V3_OUT</text>
<text x="436.5" y="91.7">VDD_EXT</text>
<text x="102" y="97.1">VDD_EXT</text>
<text x="371.3" y="97.1">GND</text>
<text x="473.3" y="97.1">GND</text>
<text x="169.2" y="150.6">3V3</text>
<text x="166.3" y="165.5">3V3</text>
<text x="217.7" y="164.1">VDD_EXT</text>
<text x="219.6" y="178.2">GND</text>
<text x="377.6" y="176.5">VDD_EXT</text>
<text x="464.1" y="176.5">VDD_EXT</text>
<text x="379.8" y="183.6">GND</text>
<text x="466.2" y="183.6">GND</text>
<text x="115.4" y="191.2">GND</text>
<text x="227.4" y="191.3">3V3</text>
<text x="96.7" y="202.9">VDD_EXT</text>
<text x="189.3" y="199.4">GND</text>
<text x="359.2" y="241.7">SIM_VDD</text>
<text x="172.8" y="265.3">3V3</text>
<text x="192.2" y="266.4">3V3</text>
<text x="211.6" y="266.4">3V3</text>
<text x="231" y="266.4">3V3</text>
<text x="214.2" y="287.5">VDD_EXT</text>
<text x="166.3" y="289">3V3</text>
<text x="536.8" y="289.3">GND</text>
<text x="216.1" y="301.7">GND</text>
<text x="118.9" y="314.7">GND</text>
<text x="227.4" y="314.7">3V3</text>
<text x="189.3" y="322.8">GND</text>
<text x="100.3" y="326.4">VDD_EXT</text>
<text x="501.7" y="331.7">GND</text>
<text x="385.2" y="342.9">GND</text>
<text x="172.8" y="395.1">3V3</text>
<text x="192.2" y="395.1">3V3</text>
<text x="211.6" y="395.1">3V3</text>
<text x="231" y="395.1">3V3</text>
</g>
<g font-size="4.2" fill="#00f">
<text x="21.2" y="42.7">Layers: 4</text>
<text x="21.2" y="47">Thickness: 1.6mm</text>
<text x="21.2" y="51.2">Copper Top Thickness: 0.035 mm</text>
<text x="21.2" y="55.4">Prepreg type: 7628</text>
<text x="21.2" y="59.7">Dielectric constant: 4.6</text>
<text x="21.2" y="63.9">Prepreg: 0.2 mm</text>
<text x="21.2" y="68.1">Impedance: 50R</text>
<text x="21.2" y="72.4">Inner Layer 1 is Ground Plane so height: 0.2mm</text>
<text x="19.4" y="148.6">Modem pull-up controlled by GPIO</text>
<text x="562.9" y="386.8">C</text>
<text x="481.3" y="396.3">NOOMIO</text>
<text x="474.4" y="404.1">2020-12-04</text>
</g>
<g font-size="3.9" fill="#00f">
<text x="494.5" y="71.9">UART_2_TXD</text>
<text x="313.6" y="72.2">DTE_UART_2_TXD</text>
<text x="52.4" y="101.2">MAIN_UART_RTS</text>
<text x="264.6" y="100.2">RTS</text>
<text x="52.4" y="104.7">MAIN_UART_CTS</text>
<text x="264" y="107.8">TXD</text>
<text x="264.5" y="104.3">CTS</text>
<text x="51.3" y="111.8">MAIN_UART_RXD</text>
<text x="51.5" y="108.3">MAIN_UART_TXD</text>
<text x="264" y="111.3">RXD</text>
<text x="51.7" y="115.3">MAIN_UART_DTR</text>
<text x="59.7" y="118.4">UART_3_RXD</text>
<text x="263.6" y="118.1">UART3_RXD</text>
<text x="264.1" y="114.8">DTR</text>
<text x="311.7" y="118">DTE_UART_2_RXD</text>
<text x="494.5" y="117.7">UART_2_RXD</text>
<text x="59.8" y="122.4">UART_3_TXD</text>
<text x="69" y="125.4">GPIO_11</text>
<text x="263.6" y="121.6">UART3_TXD</text>
<text x="264.8" y="125.1">IO_01</text>
<text x="312.8" y="179.8">ADC_0</text>
<text x="399.3" y="179.8">ADC_1</text>
<text x="387.1" y="194">ADC_00</text>
<text x="473.5" y="194">ADC_01</text>
<text x="66.4" y="209.8">GPIO_03</text>
<text x="66.5" y="206.3">GPIO_15</text>
<text x="280.5" y="206.3">IO_03</text>
<text x="280.5" y="209.8">IO_02</text>
<text x="64.1" y="213.3">SPI_1_CS</text>
<text x="277.7" y="213.3">SPI_CS</text>
<text x="59.7" y="216.8">SPI_1_MISO</text>
<text x="59.8" y="220.4">SPI_1_MOSI</text>
<text x="276.9" y="220.4">SPI_MOSI</text>
<text x="277" y="216.8">SPI_MISO</text>
<text x="62.5" y="223.9">SPI_1_CLK</text>
<text x="62.7" y="227.4">I2C_1_SCL</text>
<text x="276.2" y="227.5">I2C_SCL</text>
<text x="277.7" y="223.9">SPI_CLK</text>
<text x="62.4" y="231">I2C_1_SDA</text>
<text x="276.1" y="231">I2C_SDA</text>
<text x="315.7" y="269.8">SIM_VDD</text>
<text x="316.4" y="273.3">SIM_RST</text>
<text x="316.1" y="276.8">SIM_CLK</text>
<text x="314" y="298">SIM_GND</text>
<text x="317.9" y="305">SIM_IO</text>
<text x="63.4" y="329.2">GPIO_01</text>
<text x="277.1" y="329.7">IO_04</text>
<text x="63.4" y="332.7">GPIO_04</text>
<text x="277.1" y="333.3">IO_05</text>
<text x="62.9" y="340.3">GPIO_06</text>
<text x="63.4" y="336.2">GPIO_05</text>
<text x="277.1" y="336.8">IO_06</text>
<text x="277.1" y="340.3">IO_07</text>
<text x="62.8" y="347.4">GPIO_08</text>
<text x="62.9" y="343.8">GPIO_07</text>
<text x="277.1" y="343.9">IO_08</text>
<text x="277.1" y="347.4">IO_09</text>
<text x="62.9" y="350.9">GPIO_09</text>
<text x="277.1" y="350.9">IO_10</text>
<text x="59.2" y="354.5">PON_TRIG</text>
<text x="277.9" y="354.4">PSM_TRIG</text>
</g>
<g font-size="3.9" fill="#800">
<text x="420.9" y="382.1">TITLE:</text>
<text x="549.5" y="386.8">REV:</text>
<text x="457.8" y="396.3">Company:</text>
<text x="549.1" y="396.9">Sheet: 1/2</text>
<text x="457.8" y="404">Date:</text>
<text x="506.8" y="404.1">Drawn By: noomio</text>
</g>
<g font-size="3.2" fill="#800">
<text x="41.6" y="6.9">1</text>
<text x="110.8" y="6.9">2</text>
<text x="179.9" y="6.9">3</text>
<text x="249.1" y="6.9">4</text>
<text x="318.2" y="6.9">5</text>
<text x="387.3" y="6.9">6</text>
<text x="456.5" y="6.9">7</text>
<text x="525.6" y="6.9">8</text>
<text x="4.1" y="42">A</text>
<text x="576.3" y="42">A</text>
<text x="4.1" y="111.2">B</text>
<text x="576.3" y="111.2">B</text>
<text x="4.1" y="180.3">C</text>
<text x="576.3" y="180.3">C</text>
<text x="4.1" y="249.4">D</text>
<text x="576.3" y="249.4">D</text>
<text x="4.1" y="318.6">E</text>
<text x="576.3" y="318.6">E</text>
<text x="41.6" y="408.7">1</text>
<text x="110.8" y="408.7">2</text>
<text x="179.9" y="408.7">3</text>
<text x="249.1" y="408.7">4</text>
<text x="318.2" y="408.7">5</text>
<text x="387.3" y="408.7">6</text>
<text x="456.5" y="408.7">7</text>
<text x="525.6" y="408.7">8</text>
</g>
<g font-size="3.2" fill="#000080">
<text x="241.5" y="41.6">MC74VHC1G05DTT1G</text>
<text x="241.5" y="38.3">U6</text>
<text x="392.1" y="46.4">C27</text>
<text x="457.4" y="46.4">C28</text>
<text x="392.1" y="49.4">100nF</text>
<text x="457.4" y="49.4">100nF</text>
<text x="177.1" y="70.4">R58</text>
<text x="368.3" y="70.3">R7</text>
<text x="381.5" y="70.3">27R</text>
<text x="176.2" y="73.9">200K</text>
<text x="431.6" y="82.7">74LVC1T45GW,125</text>
<text x="431.8" y="79.1">U9</text>
<text x="179.2" y="88.2">100nF</text>
<text x="182.4" y="85.2">C24</text>
<text x="390.3" y="88.7">C30</text>
<text x="457.4" y="88.7">C29</text>
<text x="390.3" y="91.8">100nF</text>
<text x="457.4" y="91.8">100nF</text>
<text x="217.7" y="98.6">27R</text>
<text x="231.8" y="98.6">R51</text>
<text x="217.7" y="102.1">27R</text>
<text x="217.8" y="105.6">27R</text>
<text x="231.8" y="105.6">R53</text>
<text x="231.8" y="102.1">R52</text>
<text x="217.7" y="112.7">27R</text>
<text x="217.7" y="109.1">27R</text>
<text x="231.8" y="109.1">R54</text>
<text x="231.8" y="112.7">R55</text>
<text x="217.7" y="119.7">27R</text>
<text x="217.7" y="116.2">27R</text>
<text x="231.8" y="119.7">R50</text>
<text x="231.8" y="116.2">R49</text>
<text x="366.6" y="116.2">R8</text>
<text x="379.7" y="116.2">27R</text>
<text x="217.7" y="123.3">27R</text>
<text x="231.8" y="123.2">R26</text>
<text x="432.7" y="125">U10</text>
<text x="433.4" y="128.5">74LVC1T45GW,125</text>
<text x="118.2" y="137.5">LSF0108PWR</text>
<text x="131.9" y="133.9">U3</text>
<text x="166.5" y="137.3">R63</text>
<text x="182.6" y="137.5">R64</text>
<text x="196.7" y="137.5">R66</text>
<text x="207.3" y="137.5">R65</text>
<text x="164.9" y="140.9">4K7</text>
<text x="182.9" y="140.5">4K7</text>
<text x="197" y="140.5">4K7</text>
<text x="207.6" y="140.5">4K7</text>
<text x="241.5" y="161.8">U12</text>
<text x="241.5" y="165">MC74VHC1G05DTT1G</text>
<text x="363.8" y="167.3">BAV23S_C415999</text>
<text x="450.2" y="167.3">BAV23S_C415999</text>
<text x="341.9" y="172.6">R39</text>
<text x="363.9" y="170.9">D17</text>
<text x="428.3" y="172.6">R57</text>
<text x="450.3" y="170.9">D19</text>
<text x="173.6" y="178">R38</text>
<text x="341.9" y="175.7">100R</text>
<text x="428.3" y="175.7">100R</text>
<text x="172.7" y="181.5">200K</text>
<text x="173.6" y="191">C25</text>
<text x="173.7" y="194.1">100nF</text>
<text x="238" y="207.9">100R</text>
<text x="238" y="204.3">100R</text>
<text x="253" y="207.9">R28</text>
<text x="253" y="204.3">R27</text>
<text x="238" y="215">100R</text>
<text x="238.1" y="211.4">100R</text>
<text x="253" y="215">R46</text>
<text x="253" y="211.4">R45</text>
<text x="238" y="218.5">100R</text>
<text x="253" y="218.5">R47</text>
<text x="238" y="222">100R</text>
<text x="238.1" y="225.5">100R</text>
<text x="253" y="222">R48</text>
<text x="253" y="225.5">R44</text>
<text x="236.2" y="229.1">100R</text>
<text x="253" y="229.1">R43</text>
<text x="141.1" y="238.5">U8</text>
<text x="123.5" y="241.4">LSF0108PWR</text>
<text x="164.8" y="243.2">R42</text>
<text x="177.1" y="243.2">R24 R41</text>
<text x="196.5" y="243.2">R23 R68</text>
<text x="215.9" y="243.2">R67 R70</text>
<text x="235.3" y="243.2">R69</text>
<text x="164.6" y="246.7">4K7</text>
<text x="176.9" y="246.7">4K7</text>
<text x="184" y="246.7">4K7</text>
<text x="196.3" y="246.7">4K7</text>
<text x="203.4" y="246.7">4K7</text>
<text x="215.7" y="246.7">4K7</text>
<text x="222.8" y="246.7">4K7</text>
<text x="235.1" y="246.7">4K7</text>
<text x="365.6" y="257.4">51k</text>
<text x="365.6" y="253.8">R18</text>
<text x="534.5" y="257.9">1042240820</text>
<text x="534.7" y="260.8">CN1</text>
<text x="348.9" y="274.9">0R</text>
<text x="349.3" y="271.4">0R</text>
<text x="362.1" y="271.4">R20</text>
<text x="362.1" y="278.5">R21</text>
<text x="238" y="285.3">U13</text>
<text x="499.2" y="287.3">C19</text>
<text x="238" y="288.5">MC74VHC1G05DTT1G</text>
<text x="499.2" y="290.4">100nF</text>
<text x="172.7" y="305">200K</text>
<text x="173.6" y="301.5">R75</text>
<text x="348.9" y="303.1">0R</text>
<text x="362.1" y="303.1">R22</text>
<text x="449.4" y="312">D7</text>
<text x="173.6" y="314.5">C38</text>
<text x="173.7" y="317.5">100nF</text>
<text x="379.7" y="317.3">C36</text>
<text x="402.7" y="317.3">C35</text>
<text x="416.8" y="317.3">C31</text>
<text x="449.4" y="315.5">ESDA6V8AV6-6/TR</text>
<text x="238" y="327.8">100R</text>
<text x="253" y="327.8">R86</text>
<text x="378.1" y="324.4">33pF</text>
<text x="401" y="324.3">33pF</text>
<text x="416.9" y="324.3">33pF</text>
<text x="238" y="331.4">100R</text>
<text x="238.1" y="334.9">100R</text>
<text x="253" y="334.9">R80</text>
<text x="253" y="331.4">R87</text>
<text x="238" y="341.9">100R</text>
<text x="238" y="338.4">100R</text>
<text x="253" y="341.9">R82</text>
<text x="253" y="338.4">R83</text>
<text x="238" y="345.5">100R</text>
<text x="253" y="345.5">R81</text>
<text x="236.2" y="352.5">100R</text>
<text x="238.1" y="349">100R</text>
<text x="253" y="352.5">R85</text>
<text x="253" y="349">R84</text>
<text x="133.7" y="361.4">U2</text>
<text x="118.2" y="366.7">LSF0108PWR</text>
<text x="164.8" y="372">R79</text>
<text x="177.1" y="372">R78 R77</text>
<text x="196.5" y="371.9">R76 R25</text>
<text x="215.9" y="372">R36</text>
<text x="224.7" y="371.9">R1</text>
<text x="237.1" y="371.9">R2</text>
<text x="164.6" y="375.5">4K7</text>
<text x="176.9" y="375.5">4K7</text>
<text x="184" y="375.5">4K7</text>
<text x="196.3" y="375.5">4K7</text>
<text x="203.4" y="375.5">4K7</text>
<text x="215.7" y="375.5">4K7</text>
<text x="222.8" y="375.5">4K7</text>
<text x="235.1" y="375.5">4K7</text>
</g>
<g font-size="3.2" fill="#00f">
<text x="235.9" y="45.9">1</text>
<text x="239.4" y="47.7">NC</text>
<text x="235.9" y="49.4">2</text>
<text x="239.4" y="51.2">IN/A</text>
<text x="235.9" y="56.5">4</text>
<text x="239.4" y="58.2">OUT/Y</text>
<text x="241.7" y="69.2">PULL LOW WHEN MODEM IS</text>
<text x="412.3" y="70.6">3</text>
<text x="439" y="68.8">DIR</text>
<text x="446.4" y="70.6">4</text>
<text x="446.4" y="67.1">5</text>
<text x="241.7" y="72.4">POWERED DOWN FOR Hi-Z</text>
<text x="415.8" y="72.4">A</text>
<text x="442.8" y="72.4">B</text>
<text x="126.6" y="95.3">2</text>
<text x="158.4" y="93.5">EN</text>
<text x="164.2" y="95.3">19</text>
<text x="164.2" y="91.8">20</text>
<text x="126.6" y="98.8">3</text>
<text x="130.1" y="97">Vref_A</text>
<text x="130.1" y="100.6">A1</text>
<text x="152" y="97">Vref_B</text>
<text x="158.5" y="100.6">B1</text>
<text x="164.2" y="98.8">18</text>
<text x="126.6" y="102.3">4</text>
<text x="126.6" y="105.9">5</text>
<text x="130.1" y="104.1">A2</text>
<text x="130.1" y="107.6">A3</text>
<text x="158.5" y="107.6">B3</text>
<text x="158.5" y="104.1">B2</text>
<text x="164.2" y="105.9">16</text>
<text x="164.2" y="102.3">17</text>
<text x="126.6" y="109.4">6</text>
<text x="126.6" y="112.9">7</text>
<text x="130.1" y="111.2">A4</text>
<text x="158.5" y="111.2">B4</text>
<text x="164.2" y="112.9">14</text>
<text x="164.2" y="109.4">15</text>
<text x="446.4" y="112.9">5</text>
<text x="126.6" y="116.5">8</text>
<text x="126.6" y="120">9</text>
<text x="130.1" y="114.7">A5</text>
<text x="130.1" y="118.2">A6</text>
<text x="158.5" y="118.2">B6</text>
<text x="158.5" y="114.7">B5</text>
<text x="164.2" y="120">12</text>
<text x="164.2" y="116.5">13</text>
<text x="412.3" y="116.5">3</text>
<text x="415.8" y="118.2">A</text>
<text x="439" y="114.7">DIR</text>
<text x="442.8" y="118.2">B</text>
<text x="446.4" y="116.5">4</text>
<text x="124.6" y="123.5">10</text>
<text x="130.1" y="121.7">A7</text>
<text x="130.1" y="125.3">A8</text>
<text x="158.5" y="125.3">B8</text>
<text x="158.5" y="121.7">B7</text>
<text x="164.2" y="123.5">11</text>
<text x="235.9" y="169.4">1</text>
<text x="235.9" y="172.9">2</text>
<text x="239.4" y="171.1">NC</text>
<text x="235.9" y="180">4</text>
<text x="239.4" y="174.7">IN/A</text>
<text x="239.4" y="181.7">OUT/Y</text>
<text x="162.5" y="197.6">20</text>
<text x="124.8" y="201.1">2</text>
<text x="128.3" y="202.9">Vref_A</text>
<text x="150.3" y="202.9">Vref_B</text>
<text x="156.6" y="199.4">EN</text>
<text x="162.5" y="201.1">19</text>
<text x="124.8" y="204.6">3</text>
<text x="124.8" y="208.2">4</text>
<text x="128.3" y="206.4">A1</text>
<text x="128.3" y="209.9">A2</text>
<text x="156.8" y="209.9">B2</text>
<text x="156.8" y="206.4">B1</text>
<text x="162.5" y="208.2">17</text>
<text x="162.5" y="204.6">18</text>
<text x="124.8" y="211.7">5</text>
<text x="124.8" y="215.2">6</text>
<text x="128.3" y="213.5">A3</text>
<text x="156.8" y="213.5">B3</text>
<text x="162.5" y="215.2">15</text>
<text x="162.5" y="211.7">16</text>
<text x="124.8" y="218.8">7</text>
<text x="128.3" y="217">A4</text>
<text x="128.3" y="220.5">A5</text>
<text x="156.8" y="220.5">B5</text>
<text x="156.8" y="217">B4</text>
<text x="162.5" y="218.8">14</text>
<text x="124.8" y="222.3">8</text>
<text x="124.8" y="225.8">9</text>
<text x="128.3" y="224">A6</text>
<text x="128.3" y="227.6">A7</text>
<text x="156.8" y="227.6">B7</text>
<text x="156.8" y="224">B6</text>
<text x="162.5" y="225.8">12</text>
<text x="162.5" y="222.3">13</text>
<text x="122.8" y="229.3">10</text>
<text x="128.3" y="231.1">A8</text>
<text x="156.8" y="231.1">B8</text>
<text x="162.5" y="229.3">11</text>
<text x="520" y="261.4" transform="rotate(-90 520 261.4)">11</text>
<text x="530.6" y="261.4" transform="rotate(-90 530.6 261.4)">12</text>
<text x="521.4" y="267.9" transform="rotate(-90 521.4 267.9)">11</text>
<text x="532" y="267.9" transform="rotate(-90 532 267.9)">12</text>
<text x="533.2" y="269.9">I/O</text>
<text x="539.9" y="268.1">S6</text>
<text x="507.2" y="271.7">S2</text>
<text x="507.2" y="275.2">S3</text>
<text x="512.8" y="273.4">RST</text>
<text x="512.8" y="277">CLK</text>
<text x="521.4" y="280.1" transform="rotate(-90 521.4 280.1)">G1</text>
<text x="524.9" y="280.1" transform="rotate(-90 524.9 280.1)">G2</text>
<text x="528.5" y="280.1" transform="rotate(-90 528.5 280.1)">G3</text>
<text x="532" y="280.1" transform="rotate(-90 532 280.1)">G4</text>
<text x="520" y="287.1" transform="rotate(-90 520 287.1)">G1</text>
<text x="523.5" y="287.1" transform="rotate(-90 523.5 287.1)">G2</text>
<text x="527" y="287.1" transform="rotate(-90 527 287.1)">G3</text>
<text x="530.6" y="287.1" transform="rotate(-90 530.6 287.1)">G4</text>
<text x="232.4" y="292.8">1</text>
<text x="232.4" y="296.4">2</text>
<text x="235.9" y="294.6">NC</text>
<text x="235.9" y="298.1">IN/A</text>
<text x="232.4" y="303.4">4</text>
<text x="235.9" y="305.2">OUT/Y</text>
<text x="156.6" y="322.8">EN</text>
<text x="162.5" y="321.1">20</text>
<text x="124.8" y="324.6">2</text>
<text x="124.8" y="328.1">3</text>
<text x="128.3" y="326.4">Vref_A</text>
<text x="128.3" y="329.9">A1</text>
<text x="150.3" y="326.4">Vref_B</text>
<text x="156.8" y="329.9">B1</text>
<text x="162.5" y="328.1">18</text>
<text x="162.5" y="324.6">19</text>
<text x="446" y="324.6">4</text>
<text x="479.8" y="324.6">3</text>
<text x="124.8" y="331.6">4</text>
<text x="124.8" y="335.2">5</text>
<text x="128.3" y="333.4">A2</text>
<text x="156.8" y="333.4">B2</text>
<text x="162.5" y="335.2">16</text>
<text x="162.5" y="331.6">17</text>
<text x="446" y="335.2">5</text>
<text x="479.8" y="335.2">2</text>
<text x="124.8" y="338.7">6</text>
<text x="128.3" y="336.9">A3</text>
<text x="128.3" y="340.5">A4</text>
<text x="156.8" y="340.5">B4</text>
<text x="156.8" y="336.9">B3</text>
<text x="162.5" y="338.7">15</text>
<text x="124.8" y="342.2">7</text>
<text x="124.8" y="345.8">8</text>
<text x="128.3" y="344">A5</text>
<text x="128.3" y="347.5">A6</text>
<text x="156.8" y="347.5">B6</text>
<text x="156.8" y="344">B5</text>
<text x="162.5" y="345.8">13</text>
<text x="162.5" y="342.2">14</text>
<text x="446" y="345.8">6</text>
<text x="479.8" y="345.8">1</text>
<text x="122.8" y="352.8">10</text>
<text x="124.8" y="349.3">9</text>
<text x="128.3" y="351">A7</text>
<text x="156.8" y="351">B7</text>
<text x="162.5" y="352.8">11</text>
<text x="162.5" y="349.3">12</text>
<text x="128.3" y="354.6">A8</text>
<text x="156.8" y="354.6">B8</text>
</g>
<g font-size="3.2">
<text x="235.9" y="53">3</text>
<text x="239.4" y="54.7">GND</text>
<text x="412.3" y="67.1">2</text>
<text x="415.8" y="68.8">GND</text>
<text x="126.6" y="91.8">1</text>
<text x="130.1" y="93.5">GND</text>
<text x="412.3" y="112.9">2</text>
<text x="415.8" y="114.7">GND</text>
<text x="235.9" y="176.4">3</text>
<text x="239.4" y="178.2">GND</text>
<text x="124.8" y="197.6">1</text>
<text x="128.3" y="199.4">GND</text>
<text x="539.9" y="275.2">S4</text>
<text x="531.2" y="277">GND</text>
<text x="232.4" y="299.9">3</text>
<text x="235.9" y="301.7">GND</text>
<text x="124.8" y="321.1">1</text>
<text x="128.3" y="322.8">GND</text>
</g>
<g font-size="3.2" fill="#f00">
<text x="235.9" y="60">5</text>
<text x="239.4" y="61.8">VCC</text>
<text x="412.3" y="63.5">1</text>
<text x="415.8" y="65.3">VCC(A)</text>
<text x="433.3" y="65.3">VCC(B)</text>
<text x="446.4" y="63.5">6</text>
<text x="47.6" y="81.5">0.3mm width for 50R impedance</text>
<text x="412.3" y="109.4">1</text>
<text x="415.8" y="111.2">VCC(A)</text>
<text x="433.3" y="111.2">VCC(B)</text>
<text x="446.4" y="109.4">6</text>
<text x="235.9" y="183.5">5</text>
<text x="239.4" y="185.2">VCC</text>
<text x="507.2" y="268.1">S1</text>
<text x="512.8" y="269.9">VCC</text>
<text x="532.4" y="273.4">VPP</text>
<text x="539.9" y="271.7">S5</text>
<text x="232.4" y="307">5</text>
<text x="235.9" y="308.7">VCC</text>
</g>
</svg>
